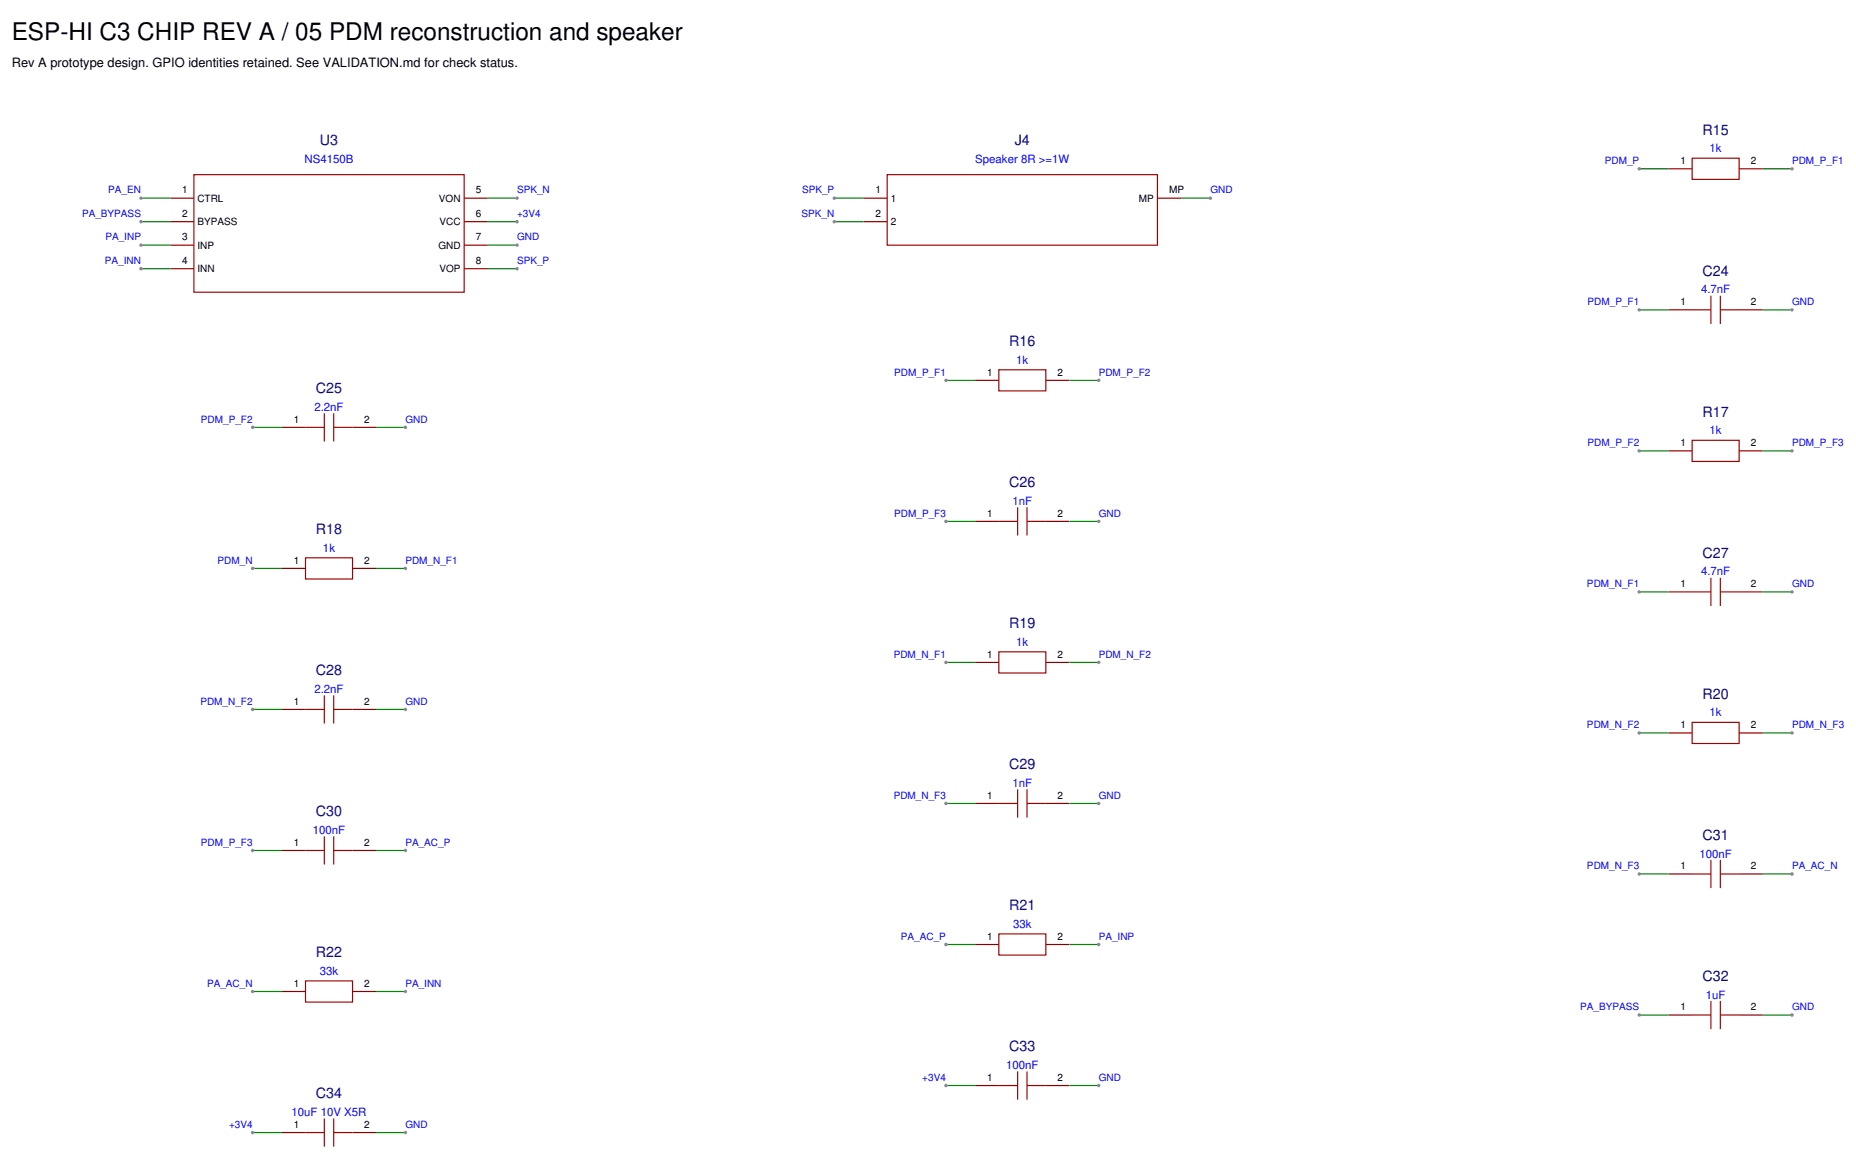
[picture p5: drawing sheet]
<svg xmlns="http://www.w3.org/2000/svg" width="557mm" height="348mm" viewBox="0 0 557 348" stroke-linecap="round" stroke-linejoin="round" font-family="sans-serif">
<g fill="none" stroke="#a00000" stroke-width=".35">
<path d="M58.2 52.4h81.1v35.3h-81.1zM266.3 52.4h81.2v21.2h-81.2zM508 47.5h14.1v6.3h-14.1zM508 93h5.6M513.6 88.8v8.4M516.5 88.8v8.4M516.5 93h5.6M299.9 111h14.1v6.3h-14.1zM91.7 128.3h5.7M97.4 124v8.5M100.2 124v8.5M100.2 128.3h5.6"/>
<path d="M508 132.2h14.1v6.3h-14.1zM299.9 156.5h5.6M305.5 152.3v8.4M308.3 152.3v8.4M308.3 156.5h5.7M91.7 167.4h14.1v6.4h-14.1zM508 177.7h5.6M513.6 173.4v8.5M516.5 173.4v8.5M516.5 177.7h5.6M299.9 195.7h14.1v6.3h-14.1zM91.7 212.9h5.7"/>
<path d="M97.4 208.7v8.5M100.2 208.7v8.5M100.2 212.9h5.6M508 216.8h14.1v6.4h-14.1zM305.5 236.9v8.5M308.3 236.9v8.5M91.7 255.3h5.7M97.4 251v8.5M100.2 251v8.5M100.2 255.3h5.6M299.9 241.2h5.6M308.3 241.2h5.7"/>
<path d="M513.6 258.1v8.5M516.5 258.1v8.5M508 262.3h5.6M516.5 262.3h5.6M91.7 294.4h14.1v6.4h-14.1zM299.9 280.3h14.1v6.4h-14.1zM508 304.7h5.6M513.6 300.4v8.5M516.5 300.4v8.5M516.5 304.7h5.6M91.7 339.9h5.7M97.4 335.7v8.5"/>
<path d="M100.2 335.7v8.5M100.2 339.9h5.6M299.9 325.8h5.6M305.5 321.6v8.5M308.3 321.6v8.5M308.3 325.8h5.7"/>
</g>
<g fill="none" stroke="#800" stroke-width=".35">
<path d="M51.2 59.5h7M139.3 59.5h7.1M259.3 59.5h7M347.5 59.5h7M500.9 50.7h7.1M522.1 50.7h7.1M51.2 66.5h7M51.2 73.6h7M139.3 66.5h7.1M139.3 73.6h7.1M259.3 66.5h7M51.2 80.6h7"/>
<path d="M139.3 80.6h7.1M500.9 93h7.1M522.1 93h7.1M292.8 114.2h7.1M314 114.2h7M84.7 128.3h7M105.8 128.3h7.1M500.9 135.3h7.1M522.1 135.3h7.1M292.8 156.5h7.1M314 156.5h7M84.7 170.6h7"/>
<path d="M105.8 170.6h7.1M500.9 177.7h7.1M522.1 177.7h7.1M292.8 198.8h7.1M314 198.8h7M84.7 212.9h7M105.8 212.9h7.1M500.9 220h7.1M522.1 220h7.1M84.7 255.3h7M105.8 255.3h7.1M292.8 241.2h7.1"/>
<path d="M314 241.2h7M500.9 262.3h7.1M522.1 262.3h7.1M84.7 297.6h7M105.8 297.6h7.1M292.8 283.5h7.1M314 283.5h7M500.9 304.7h7.1M522.1 304.7h7.1M84.7 339.9h7M105.8 339.9h7.1M292.8 325.8h7.1"/>
<path d="M314 325.8h7"/>
</g>
<path d="M42.3 59.5h8.9" fill="none" stroke="#080" stroke-width=".35"/>
<circle cx="42.3" cy="59.5" r=".35" fill="#999"/>
<circle cx="42.3" cy="59.5" r=".35" fill="none" stroke="#999" stroke-width=".35"/>
<path d="M42.3 66.5h8.9" fill="none" stroke="#080" stroke-width=".35"/>
<circle cx="42.3" cy="66.5" r=".35" fill="#999"/>
<circle cx="42.3" cy="66.5" r=".35" fill="none" stroke="#999" stroke-width=".35"/>
<path d="M42.3 73.6h8.9" fill="none" stroke="#080" stroke-width=".35"/>
<circle cx="42.3" cy="73.6" r=".35" fill="#999"/>
<circle cx="42.3" cy="73.6" r=".35" fill="none" stroke="#999" stroke-width=".35"/>
<path d="M42.3 80.6h8.9" fill="none" stroke="#080" stroke-width=".35"/>
<circle cx="42.3" cy="80.6" r=".35" fill="#999"/>
<circle cx="42.3" cy="80.6" r=".35" fill="none" stroke="#999" stroke-width=".35"/>
<path d="M146.4 59.5h8.8" fill="none" stroke="#080" stroke-width=".35"/>
<circle cx="155.2" cy="59.5" r=".35" fill="#999"/>
<circle cx="155.2" cy="59.5" r=".35" fill="none" stroke="#999" stroke-width=".35"/>
<path d="M146.4 66.5h8.8" fill="none" stroke="#080" stroke-width=".35"/>
<circle cx="155.2" cy="66.5" r=".35" fill="#999"/>
<circle cx="155.2" cy="66.5" r=".35" fill="none" stroke="#999" stroke-width=".35"/>
<path d="M146.4 73.6h8.8" fill="none" stroke="#080" stroke-width=".35"/>
<circle cx="155.2" cy="73.6" r=".35" fill="#999"/>
<circle cx="155.2" cy="73.6" r=".35" fill="none" stroke="#999" stroke-width=".35"/>
<path d="M146.4 80.6h8.8" fill="none" stroke="#080" stroke-width=".35"/>
<circle cx="155.2" cy="80.6" r=".35" fill="#999"/>
<circle cx="155.2" cy="80.6" r=".35" fill="none" stroke="#999" stroke-width=".35"/>
<path d="M250.5 59.5h8.8" fill="none" stroke="#080" stroke-width=".35"/>
<circle cx="250.5" cy="59.5" r=".35" fill="#999"/>
<circle cx="250.5" cy="59.5" r=".35" fill="none" stroke="#999" stroke-width=".35"/>
<path d="M250.5 66.5h8.8" fill="none" stroke="#080" stroke-width=".35"/>
<circle cx="250.5" cy="66.5" r=".35" fill="#999"/>
<circle cx="250.5" cy="66.5" r=".35" fill="none" stroke="#999" stroke-width=".35"/>
<path d="M354.5 59.5h8.9" fill="none" stroke="#080" stroke-width=".35"/>
<circle cx="363.4" cy="59.5" r=".35" fill="#999"/>
<circle cx="363.4" cy="59.5" r=".35" fill="none" stroke="#999" stroke-width=".35"/>
<path d="M492.1 50.7h8.8" fill="none" stroke="#080" stroke-width=".35"/>
<circle cx="492.1" cy="50.7" r=".35" fill="#999"/>
<circle cx="492.1" cy="50.7" r=".35" fill="none" stroke="#999" stroke-width=".35"/>
<path d="M529.2 50.7h8.8" fill="none" stroke="#080" stroke-width=".35"/>
<circle cx="538" cy="50.7" r=".35" fill="#999"/>
<circle cx="538" cy="50.7" r=".35" fill="none" stroke="#999" stroke-width=".35"/>
<path d="M492.1 93h8.8" fill="none" stroke="#080" stroke-width=".35"/>
<circle cx="492.1" cy="93" r=".35" fill="#999"/>
<circle cx="492.1" cy="93" r=".35" fill="none" stroke="#999" stroke-width=".35"/>
<path d="M529.2 93h8.8" fill="none" stroke="#080" stroke-width=".35"/>
<circle cx="538" cy="93" r=".35" fill="#999"/>
<circle cx="538" cy="93" r=".35" fill="none" stroke="#999" stroke-width=".35"/>
<path d="M284 114.2h8.8" fill="none" stroke="#080" stroke-width=".35"/>
<circle cx="284" cy="114.2" r=".35" fill="#999"/>
<circle cx="284" cy="114.2" r=".35" fill="none" stroke="#999" stroke-width=".35"/>
<path d="M321 114.2h8.8" fill="none" stroke="#080" stroke-width=".35"/>
<circle cx="329.8" cy="114.2" r=".35" fill="#999"/>
<circle cx="329.8" cy="114.2" r=".35" fill="none" stroke="#999" stroke-width=".35"/>
<path d="M75.8 128.3h8.9" fill="none" stroke="#080" stroke-width=".35"/>
<circle cx="75.8" cy="128.3" r=".35" fill="#999"/>
<circle cx="75.8" cy="128.3" r=".35" fill="none" stroke="#999" stroke-width=".35"/>
<path d="M112.9 128.3h8.8" fill="none" stroke="#080" stroke-width=".35"/>
<circle cx="121.7" cy="128.3" r=".35" fill="#999"/>
<circle cx="121.7" cy="128.3" r=".35" fill="none" stroke="#999" stroke-width=".35"/>
<path d="M492.1 135.3h8.8" fill="none" stroke="#080" stroke-width=".35"/>
<circle cx="492.1" cy="135.3" r=".35" fill="#999"/>
<circle cx="492.1" cy="135.3" r=".35" fill="none" stroke="#999" stroke-width=".35"/>
<path d="M529.2 135.3h8.8" fill="none" stroke="#080" stroke-width=".35"/>
<circle cx="538" cy="135.3" r=".35" fill="#999"/>
<circle cx="538" cy="135.3" r=".35" fill="none" stroke="#999" stroke-width=".35"/>
<path d="M284 156.5h8.8" fill="none" stroke="#080" stroke-width=".35"/>
<circle cx="284" cy="156.5" r=".35" fill="#999"/>
<circle cx="284" cy="156.5" r=".35" fill="none" stroke="#999" stroke-width=".35"/>
<path d="M321 156.5h8.8" fill="none" stroke="#080" stroke-width=".35"/>
<circle cx="329.8" cy="156.5" r=".35" fill="#999"/>
<circle cx="329.8" cy="156.5" r=".35" fill="none" stroke="#999" stroke-width=".35"/>
<path d="M75.8 170.6h8.9" fill="none" stroke="#080" stroke-width=".35"/>
<circle cx="75.8" cy="170.6" r=".35" fill="#999"/>
<circle cx="75.8" cy="170.6" r=".35" fill="none" stroke="#999" stroke-width=".35"/>
<path d="M112.9 170.6h8.8" fill="none" stroke="#080" stroke-width=".35"/>
<circle cx="121.7" cy="170.6" r=".35" fill="#999"/>
<circle cx="121.7" cy="170.6" r=".35" fill="none" stroke="#999" stroke-width=".35"/>
<path d="M492.1 177.7h8.8" fill="none" stroke="#080" stroke-width=".35"/>
<circle cx="492.1" cy="177.7" r=".35" fill="#999"/>
<circle cx="492.1" cy="177.7" r=".35" fill="none" stroke="#999" stroke-width=".35"/>
<path d="M529.2 177.7h8.8" fill="none" stroke="#080" stroke-width=".35"/>
<circle cx="538" cy="177.7" r=".35" fill="#999"/>
<circle cx="538" cy="177.7" r=".35" fill="none" stroke="#999" stroke-width=".35"/>
<path d="M284 198.8h8.8" fill="none" stroke="#080" stroke-width=".35"/>
<circle cx="284" cy="198.8" r=".35" fill="#999"/>
<circle cx="284" cy="198.8" r=".35" fill="none" stroke="#999" stroke-width=".35"/>
<path d="M321 198.8h8.8" fill="none" stroke="#080" stroke-width=".35"/>
<circle cx="329.8" cy="198.8" r=".35" fill="#999"/>
<circle cx="329.8" cy="198.8" r=".35" fill="none" stroke="#999" stroke-width=".35"/>
<path d="M75.8 212.9h8.9" fill="none" stroke="#080" stroke-width=".35"/>
<circle cx="75.8" cy="212.9" r=".35" fill="#999"/>
<circle cx="75.8" cy="212.9" r=".35" fill="none" stroke="#999" stroke-width=".35"/>
<path d="M112.9 212.9h8.8" fill="none" stroke="#080" stroke-width=".35"/>
<circle cx="121.7" cy="212.9" r=".35" fill="#999"/>
<circle cx="121.7" cy="212.9" r=".35" fill="none" stroke="#999" stroke-width=".35"/>
<path d="M492.1 220h8.8" fill="none" stroke="#080" stroke-width=".35"/>
<circle cx="492.1" cy="220" r=".35" fill="#999"/>
<circle cx="492.1" cy="220" r=".35" fill="none" stroke="#999" stroke-width=".35"/>
<path d="M529.2 220h8.8" fill="none" stroke="#080" stroke-width=".35"/>
<circle cx="538" cy="220" r=".35" fill="#999"/>
<circle cx="538" cy="220" r=".35" fill="none" stroke="#999" stroke-width=".35"/>
<path d="M284 241.2h8.8" fill="none" stroke="#080" stroke-width=".35"/>
<circle cx="284" cy="241.2" r=".35" fill="#999"/>
<circle cx="284" cy="241.2" r=".35" fill="none" stroke="#999" stroke-width=".35"/>
<path d="M321 241.2h8.8" fill="none" stroke="#080" stroke-width=".35"/>
<circle cx="329.8" cy="241.2" r=".35" fill="#999"/>
<circle cx="329.8" cy="241.2" r=".35" fill="none" stroke="#999" stroke-width=".35"/>
<path d="M75.8 255.3h8.9" fill="none" stroke="#080" stroke-width=".35"/>
<circle cx="75.8" cy="255.3" r=".35" fill="#999"/>
<circle cx="75.8" cy="255.3" r=".35" fill="none" stroke="#999" stroke-width=".35"/>
<path d="M112.9 255.3h8.8" fill="none" stroke="#080" stroke-width=".35"/>
<circle cx="121.7" cy="255.3" r=".35" fill="#999"/>
<circle cx="121.7" cy="255.3" r=".35" fill="none" stroke="#999" stroke-width=".35"/>
<path d="M492.1 262.3h8.8" fill="none" stroke="#080" stroke-width=".35"/>
<circle cx="492.1" cy="262.3" r=".35" fill="#999"/>
<circle cx="492.1" cy="262.3" r=".35" fill="none" stroke="#999" stroke-width=".35"/>
<path d="M529.2 262.3h8.8" fill="none" stroke="#080" stroke-width=".35"/>
<circle cx="538" cy="262.3" r=".35" fill="#999"/>
<circle cx="538" cy="262.3" r=".35" fill="none" stroke="#999" stroke-width=".35"/>
<path d="M284 283.5h8.8" fill="none" stroke="#080" stroke-width=".35"/>
<circle cx="284" cy="283.5" r=".35" fill="#999"/>
<circle cx="284" cy="283.5" r=".35" fill="none" stroke="#999" stroke-width=".35"/>
<path d="M321 283.5h8.8" fill="none" stroke="#080" stroke-width=".35"/>
<circle cx="329.8" cy="283.5" r=".35" fill="#999"/>
<circle cx="329.8" cy="283.5" r=".35" fill="none" stroke="#999" stroke-width=".35"/>
<path d="M75.8 297.6h8.9" fill="none" stroke="#080" stroke-width=".35"/>
<circle cx="75.8" cy="297.6" r=".35" fill="#999"/>
<circle cx="75.8" cy="297.6" r=".35" fill="none" stroke="#999" stroke-width=".35"/>
<path d="M112.9 297.6h8.8" fill="none" stroke="#080" stroke-width=".35"/>
<circle cx="121.7" cy="297.6" r=".35" fill="#999"/>
<circle cx="121.7" cy="297.6" r=".35" fill="none" stroke="#999" stroke-width=".35"/>
<path d="M492.1 304.7h8.8" fill="none" stroke="#080" stroke-width=".35"/>
<circle cx="492.1" cy="304.7" r=".35" fill="#999"/>
<circle cx="492.1" cy="304.7" r=".35" fill="none" stroke="#999" stroke-width=".35"/>
<path d="M529.2 304.7h8.8" fill="none" stroke="#080" stroke-width=".35"/>
<circle cx="538" cy="304.7" r=".35" fill="#999"/>
<circle cx="538" cy="304.7" r=".35" fill="none" stroke="#999" stroke-width=".35"/>
<path d="M284 325.8h8.8" fill="none" stroke="#080" stroke-width=".35"/>
<circle cx="284" cy="325.8" r=".35" fill="#999"/>
<circle cx="284" cy="325.8" r=".35" fill="none" stroke="#999" stroke-width=".35"/>
<path d="M321 325.8h8.8" fill="none" stroke="#080" stroke-width=".35"/>
<circle cx="329.8" cy="325.8" r=".35" fill="#999"/>
<circle cx="329.8" cy="325.8" r=".35" fill="none" stroke="#999" stroke-width=".35"/>
<path d="M75.8 339.9h8.9" fill="none" stroke="#080" stroke-width=".35"/>
<circle cx="75.8" cy="339.9" r=".35" fill="#999"/>
<circle cx="75.8" cy="339.9" r=".35" fill="none" stroke="#999" stroke-width=".35"/>
<path d="M112.9 339.9h8.8" fill="none" stroke="#080" stroke-width=".35"/>
<circle cx="121.7" cy="339.9" r=".35" fill="#999"/>
<circle cx="121.7" cy="339.9" r=".35" fill="none" stroke="#999" stroke-width=".35"/>
<text font-size="7.3" x="3.5" y="11.9">ESP-HI C3 CHIP REV A / 05 PDM reconstruction and speaker</text>
<g font-size="4.3" fill="#000080">
<text x="511.1" y="40.4">R15</text>
<text x="96" y="43.6">U3</text>
<text x="304.7" y="43.6">J4</text>
<text x="511.1" y="82.8">C24</text>
<text x="303" y="103.9">R16</text>
<text x="94.8" y="118">C25</text>
<text x="511.1" y="125.1">R17</text>
<text x="303" y="146.3">C26</text>
<text x="94.8" y="160.4">R18</text>
<text x="511.1" y="167.4">C27</text>
<text x="303" y="188.6">R19</text>
<text x="94.8" y="202.7">C28</text>
<text x="511.1" y="209.8">R20</text>
<text x="303" y="230.9">C29</text>
<text x="94.8" y="245">C30</text>
<text x="511.1" y="252.1">C31</text>
<text x="303" y="273.3">R21</text>
<text x="94.8" y="287.4">R22</text>
<text x="511.1" y="294.4">C32</text>
<text x="303" y="315.6">C33</text>
<text x="94.8" y="329.7">C34</text>
</g>
<text font-size="3.9" x="3.5" y="20">Rev A prototype design. GPIO identities retained. See VALIDATION.md for check status.</text>
<g font-size="3.4" fill="#00f">
<text x="513.2" y="45.7">1k</text>
<text x="91.4" y="48.9">NS4150B</text>
<text x="292.8" y="48.9">Speaker 8R &gt;=1W</text>
<text x="510.7" y="88.1">4.7nF</text>
<text x="305.1" y="109.2">1k</text>
<text x="94.4" y="123.3">2.2nF</text>
<text x="513.2" y="130.4">1k</text>
<text x="304" y="151.6">1nF</text>
<text x="97" y="165.7">1k</text>
<text x="510.7" y="172.7">4.7nF</text>
<text x="305.1" y="193.9">1k</text>
<text x="94.4" y="208">2.2nF</text>
<text x="513.2" y="215.1">1k</text>
<text x="304" y="236.2">1nF</text>
<text x="93.9" y="250.3">100nF</text>
<text x="510.2" y="257.4">100nF</text>
<text x="304.1" y="278.6">33k</text>
<text x="96" y="292.7">33k</text>
<text x="512.1" y="299.7">1uF</text>
<text x="302.1" y="320.9">100nF</text>
<text x="87.5" y="335">10uF 10V X5R</text>
</g>
<g font-size="3" fill="#00f">
<text x="481.8" y="49.3">PDM_P</text>
<text x="538" y="49.3">PDM_P_F1</text>
<text x="32.5" y="58.1">PA_EN</text>
<text x="155.2" y="58.1">SPK_N</text>
<text x="240.8" y="58.1">SPK_P</text>
<text x="363.4" y="58.1">GND</text>
<text x="24.6" y="65.1">PA_BYPASS</text>
<text x="155.2" y="65.1">+3V4</text>
<text x="240.6" y="65.1">SPK_N</text>
<text x="31.6" y="72.2">PA_INP</text>
<text x="155.2" y="72.2">GND</text>
<text x="31.5" y="79.2">PA_INN</text>
<text x="155.2" y="79.2">SPK_P</text>
<text x="476.6" y="91.6">PDM_P_F1</text>
<text x="538" y="91.6">GND</text>
<text x="268.5" y="112.8">PDM_P_F1</text>
<text x="329.8" y="112.8">PDM_P_F2</text>
<text x="60.3" y="126.9">PDM_P_F2</text>
<text x="121.7" y="126.9">GND</text>
<text x="476.6" y="133.9">PDM_P_F2</text>
<text x="538" y="133.9">PDM_P_F3</text>
<text x="268.5" y="155.1">PDM_P_F3</text>
<text x="329.8" y="155.1">GND</text>
<text x="65.3" y="169.2">PDM_N</text>
<text x="121.7" y="169.2">PDM_N_F1</text>
<text x="476.4" y="176.3">PDM_N_F1</text>
<text x="538" y="176.3">GND</text>
<text x="268.3" y="197.4">PDM_N_F1</text>
<text x="329.8" y="197.4">PDM_N_F2</text>
<text x="60.2" y="211.5">PDM_N_F2</text>
<text x="121.7" y="211.5">GND</text>
<text x="476.4" y="218.6">PDM_N_F2</text>
<text x="538" y="218.6">PDM_N_F3</text>
<text x="268.3" y="239.8">PDM_N_F3</text>
<text x="329.8" y="239.8">GND</text>
<text x="60.3" y="253.9">PDM_P_F3</text>
<text x="121.7" y="253.9">PA_AC_P</text>
<text x="476.4" y="260.9">PDM_N_F3</text>
<text x="538" y="260.9">PA_AC_N</text>
<text x="270.5" y="282.1">PA_AC_P</text>
<text x="329.8" y="282.1">PA_INP</text>
<text x="62.2" y="296.2">PA_AC_N</text>
<text x="121.7" y="296.2">PA_INN</text>
<text x="474.4" y="303.3">PA_BYPASS</text>
<text x="538" y="303.3">GND</text>
<text x="276.9" y="324.4">+3V4</text>
<text x="329.8" y="324.4">GND</text>
<text x="68.7" y="338.5">+3V4</text>
<text x="121.7" y="338.5">GND</text>
</g>
<g font-size="3">
<text x="504.5" y="49.3">1</text>
<text x="525.6" y="49.3">2</text>
<text x="54.7" y="58.1">1</text>
<text x="142.9" y="58.1">5</text>
<text x="262.8" y="58.1">1</text>
<text x="351" y="58.1">MP</text>
<text x="54.7" y="65.1">2</text>
<text x="59.3" y="60.5">CTRL</text>
<text x="131.8" y="60.5">VON</text>
<text x="142.9" y="65.1">6</text>
<text x="262.8" y="65.1">2</text>
<text x="267.4" y="60.5">1</text>
<text x="341.9" y="60.5">MP</text>
<text x="59.3" y="67.6">BYPASS</text>
<text x="131.9" y="67.6">VCC</text>
<text x="267.4" y="67.6">2</text>
<text x="54.7" y="72.2">3</text>
<text x="59.3" y="74.7">INP</text>
<text x="131.6" y="74.7">GND</text>
<text x="142.9" y="72.2">7</text>
<text x="54.7" y="79.2">4</text>
<text x="59.3" y="81.7">INN</text>
<text x="131.9" y="81.7">VOP</text>
<text x="142.9" y="79.2">8</text>
<text x="504.5" y="91.6">1</text>
<text x="525.6" y="91.6">2</text>
<text x="296.3" y="112.8">1</text>
<text x="317.5" y="112.8">2</text>
<text x="88.2" y="126.9">1</text>
<text x="109.4" y="126.9">2</text>
<text x="504.5" y="133.9">1</text>
<text x="525.6" y="133.9">2</text>
<text x="296.3" y="155.1">1</text>
<text x="317.5" y="155.1">2</text>
<text x="88.2" y="169.2">1</text>
<text x="109.4" y="169.2">2</text>
<text x="504.5" y="176.3">1</text>
<text x="525.6" y="176.3">2</text>
<text x="296.3" y="197.4">1</text>
<text x="317.5" y="197.4">2</text>
<text x="88.2" y="211.5">1</text>
<text x="109.4" y="211.5">2</text>
<text x="504.5" y="218.6">1</text>
<text x="525.6" y="218.6">2</text>
<text x="296.3" y="239.8">1</text>
<text x="317.5" y="239.8">2</text>
<text x="88.2" y="253.9">1</text>
<text x="109.4" y="253.9">2</text>
<text x="504.5" y="260.9">1</text>
<text x="525.6" y="260.9">2</text>
<text x="296.3" y="282.1">1</text>
<text x="317.5" y="282.1">2</text>
<text x="88.2" y="296.2">1</text>
<text x="109.4" y="296.2">2</text>
<text x="504.5" y="303.3">1</text>
<text x="525.6" y="303.3">2</text>
<text x="296.3" y="324.4">1</text>
<text x="317.5" y="324.4">2</text>
<text x="88.2" y="338.5">1</text>
<text x="109.4" y="338.5">2</text>
</g>
</svg>
